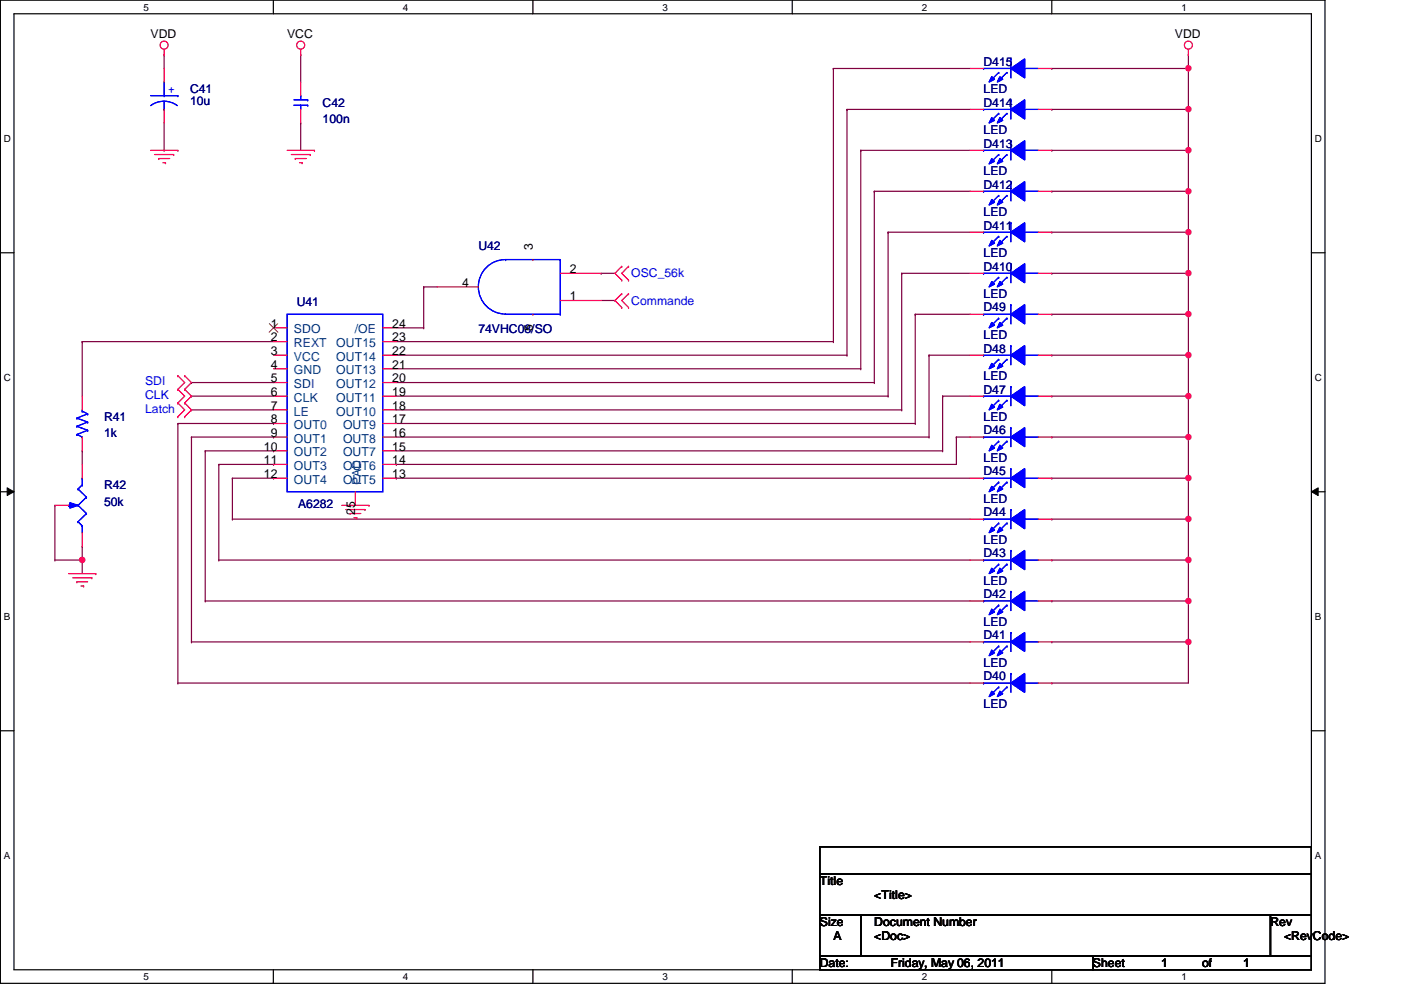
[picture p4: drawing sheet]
<svg xmlns="http://www.w3.org/2000/svg" width="297mm" height="210mm" viewBox="0 0 297 210" stroke-linecap="round" stroke-linejoin="round" font-family="sans-serif">
<g fill="none" stroke="#000" stroke-width=".25">
<path d="M.1 0h280.8v208.5h-280.8zM3 2.9h275v202.7h-275zM58 0v2.9M113 0v2.9M168 0v2.9M223 0v2.9M.1 53.6h2.9M278 53.6h2.9M.1 104.3h2.9M278 104.3h2.9M.1 154.9h2.9M278 154.9h2.9"/>
<path d="M58 205.6v2.9M113 205.6v2.9M168 205.6v2.9M223 205.6v2.9"/>
</g>
<path d="M1.5 103.4l1.5 .9-1.5 .8zM278 104.3l1.5-.9v1.7z" fill="#000"/>
<path d="M1.5 103.4l1.5 .9-1.5 .8zM278 104.3l1.5-.9v1.7z" fill="none" stroke="#000" stroke-width=".21"/>
<path d="M17.4 72.4h.1M17.4 72.4h40.6M17.4 72.4v11.6M17.4 95.6h.1M17.4 95.6v2.9M11.6 107.1h.1M11.6 118.7h.1M11.6 107.1v11.6M11.6 118.7h5.8M17.4 118.7h.1M17.4 118.7v2.9" fill="none" stroke="#800040" stroke-width=".25"/>
<circle cx="17.4" cy="118.7" r=".57" fill="#f0f"/>
<circle cx="17.4" cy="118.7" r=".57" fill="none" stroke="#f0f" stroke-width=".25"/>
<g fill="none" stroke="#800040" stroke-width=".25">
<path d="M223 14.5h.1M223 14.5h29M223 23.2h.1M223 23.2h29M252 23.2h.1M252 23.2v8.7M40.6 81.1h.1M40.6 84h.1M40.6 86.9h.1M40.6 81.1h17.4M40.6 84h17.4M40.6 86.9h17.4"/>
<path d="M17.4 115.9h.1M17.4 115.9v2.8"/>
</g>
<circle cx="252" cy="31.9" r=".56" fill="#f0f"/>
<circle cx="252" cy="31.9" r=".56" fill="none" stroke="#f0f" stroke-width=".25"/>
<circle cx="252" cy="23.2" r=".56" fill="#f0f"/>
<circle cx="252" cy="23.2" r=".56" fill="none" stroke="#f0f" stroke-width=".25"/>
<path d="M223 136.1h.1M223 136.1h29M252 136.1h.1M252 136.1v8.7h-29M223 144.8h.1" fill="none" stroke="#800040" stroke-width=".25"/>
<circle cx="252" cy="136.1" r=".56" fill="#f0f"/>
<circle cx="252" cy="136.1" r=".56" fill="none" stroke="#f0f" stroke-width=".25"/>
<path d="M223 118.7h.1M223 118.7h29M252 118.7h.1M252 118.7v8.7h-29M223 127.4h.1" fill="none" stroke="#800040" stroke-width=".25"/>
<circle cx="252" cy="118.7" r=".56" fill="#f0f"/>
<circle cx="252" cy="118.7" r=".56" fill="none" stroke="#f0f" stroke-width=".25"/>
<path d="M223 110.1h.1M223 110.1h29M252 110.1h.1M252 110.1v8.6" fill="none" stroke="#800040" stroke-width=".25"/>
<circle cx="252" cy="110" r=".56" fill="#f0f"/>
<circle cx="252" cy="110" r=".56" fill="none" stroke="#f0f" stroke-width=".25"/>
<path d="M223 101.4h.1M223 101.4h29M252 101.4h.1M252 101.4v8.7" fill="none" stroke="#800040" stroke-width=".25"/>
<circle cx="252" cy="101.3" r=".56" fill="#f0f"/>
<circle cx="252" cy="101.3" r=".56" fill="none" stroke="#f0f" stroke-width=".25"/>
<path d="M223 92.7h.1M223 92.7h29M252 92.7h.1M252 92.7v8.7" fill="none" stroke="#800040" stroke-width=".25"/>
<circle cx="252" cy="92.7" r=".56" fill="#f0f"/>
<circle cx="252" cy="92.7" r=".56" fill="none" stroke="#f0f" stroke-width=".25"/>
<path d="M223 84h.1M223 84h29M252 84h.1M252 84v8.7" fill="none" stroke="#800040" stroke-width=".25"/>
<circle cx="252" cy="84" r=".56" fill="#f0f"/>
<circle cx="252" cy="84" r=".56" fill="none" stroke="#f0f" stroke-width=".25"/>
<path d="M223 75.3h.1M223 75.3h29M252 75.3h.1M252 75.3v8.7" fill="none" stroke="#800040" stroke-width=".25"/>
<circle cx="252" cy="75.3" r=".56" fill="#f0f"/>
<circle cx="252" cy="75.3" r=".56" fill="none" stroke="#f0f" stroke-width=".25"/>
<path d="M223 66.6h.1M223 66.6h29M252 66.6h.1M252 66.6v8.7" fill="none" stroke="#800040" stroke-width=".25"/>
<circle cx="252" cy="66.6" r=".56" fill="#f0f"/>
<circle cx="252" cy="66.6" r=".56" fill="none" stroke="#f0f" stroke-width=".25"/>
<path d="M223 58h.1M223 58h29M252 58h.1M252 58v8.6" fill="none" stroke="#800040" stroke-width=".25"/>
<circle cx="252" cy="57.9" r=".56" fill="#f0f"/>
<circle cx="252" cy="57.9" r=".56" fill="none" stroke="#f0f" stroke-width=".25"/>
<path d="M223 49.2h.1M223 49.2h29M252 49.2h.1M252 49.2v8.8" fill="none" stroke="#800040" stroke-width=".25"/>
<circle cx="252" cy="49.2" r=".56" fill="#f0f"/>
<circle cx="252" cy="49.2" r=".56" fill="none" stroke="#f0f" stroke-width=".25"/>
<path d="M223 40.6h.1M223 40.6h29M252 40.6h.1M252 40.6v8.6" fill="none" stroke="#800040" stroke-width=".25"/>
<circle cx="252" cy="40.6" r=".56" fill="#f0f"/>
<circle cx="252" cy="40.6" r=".56" fill="none" stroke="#f0f" stroke-width=".25"/>
<g fill="none" stroke="#800040" stroke-width=".25">
<path d="M176.7 14.5h.1M176.7 14.5v57.9M176.7 14.5h29M179.6 23.2h.1M179.6 23.2h26.1M179.6 23.2v52.1M182.5 31.9h.1M182.5 31.9h23.2M182.5 31.9v46.3M223 31.9h.1M223 31.9h29M252 31.9h.1"/>
<path d="M252 31.9v8.7M185.4 40.6h.1M185.4 40.6v40.5M185.4 40.6h20.3M188.3 49.2h.1M188.3 49.2v34.8M188.3 49.2h17.4M191.2 58h.1M191.2 58v28.9M191.2 58h14.5M84 69.5h5.8M84 75.3h95.6"/>
<path d="M84 78.2h98.5M84 72.4h92.7M89.8 69.5h.1M89.8 60.8h.1M89.8 60.8v8.7M89.8 60.8h2.9M176.7 72.4h.1M179.6 75.3h.1M182.5 78.2h.1M194.1 66.6h.1M194.1 66.6v23.2M194.1 66.6h11.6"/>
<path d="M197 75.3h.1M197 75.3v17.4M197 75.3h8.7M37.7 89.8h.1M37.7 89.8v55M37.7 89.8h20.3M40.6 92.7h.1M40.6 92.7v43.4M40.6 92.7h17.4M43.5 95.6h.1M43.5 95.6v31.8M43.5 95.6h14.5"/>
<path d="M46.4 98.5h.1M46.4 98.5v20.2M46.4 98.5h11.6M58 89.8h.1M58 92.7h.1M58 95.6h.1M58 98.5h.1M84 98.5h.1M84 89.8h110.1M84 92.7h113M84 95.6h115.9M84 84h104.3"/>
<path d="M84 86.9h107.2M84 81.1h101.4M185.4 81.1h.1M188.3 84h.1M191.2 86.9h.1M194.1 89.8h.1M197 92.7h.1M199.9 95.6h.1M199.9 84h.1M199.9 84v11.6M199.9 84h5.8M202.8 92.7h.1"/>
<path d="M202.8 92.7h2.9M202.8 92.7v5.8h-118.8M46.4 118.7h.1M46.4 118.7h159.3M49.3 110.1h.1M49.3 101.4h.1M49.3 110.1h156.4M49.3 101.4v8.7M49.3 101.4h8.7M58 101.4h.1M84 101.4h.1M84 101.4h121.7"/>
<path d="M40.6 136.1h.1M40.6 136.1h165.1M43.5 127.4h.1M43.5 127.4h162.2M252 127.4h.1M252 127.4v8.7M37.7 144.8h.1M37.7 144.8h168"/>
</g>
<circle cx="252" cy="127.4" r=".56" fill="#f0f"/>
<circle cx="252" cy="127.4" r=".56" fill="none" stroke="#f0f" stroke-width=".25"/>
<path d="M252 11.6h.1M252 14.5h.1M252 11.6v11.6" fill="none" stroke="#800040" stroke-width=".25"/>
<circle cx="252" cy="14.5" r=".56" fill="#f0f"/>
<circle cx="252" cy="14.5" r=".56" fill="none" stroke="#f0f" stroke-width=".25"/>
<path d="M34.8 11.6h.1M34.8 11.6v2.9M63.8 11.6h.1M63.8 11.6v5.8M34.8 31.9h.1M34.8 26.1v5.8M63.8 26.1h.1M63.8 26.1v5.8M127.5 58h.1M127.5 58h2.9M127.5 63.7h2.9M130.4 63.7h.1" fill="none" stroke="#800040" stroke-width=".25"/>
<g fill="none" stroke="#f00" stroke-width=".25">
<path d="M34.8 11.6h.1M34.8 10.5v1.1M63.8 11.6h.1M63.8 10.5v1.1M252 11.6h.1M252 10.5v1.1M31.9 31.9h5.8M32.8 32.8h4M33.7 33.6h.1M33.7 33.6h2.3M34.5 34.5h.6M35.1 34.5h.1"/>
<path d="M36.8 32.8h.1M37.7 31.9h.1M60.9 31.9h5.8M61.8 32.8h4M62.6 33.6h.1M62.6 33.6h2.3M63.5 34.5h.5M64 34.5h.1M65.8 32.8h.1M66.7 31.9h.1M131.8 56.5h.1M131.8 59.4h.1"/>
<path d="M131.8 56.5l-1.4 1.5 1.4 1.4M133.3 59.4h.1M133.3 56.5h.1M133.3 56.5l-1.5 1.5 1.5 1.4M37.7 79.7h.1M37.7 79.7l1.5 1.4-1.5 1.4M39.2 79.7h.1M39.2 79.7l1.4 1.4-1.4 1.4M131.8 62.3h.1M131.8 65.2h.1M131.8 62.3l-1.4 1.4 1.4 1.5M133.3 65.2h.1"/>
<path d="M133.3 62.3h.1M133.3 62.3l-1.5 1.4 1.5 1.5M37.7 82.5h.1M37.7 85.4h.1M37.7 88.3h.1M37.7 82.5l1.5 1.5-1.5 1.4M37.7 85.4l1.5 1.5-1.5 1.4M39.2 82.5h.1M39.2 85.4h.1M39.2 88.3h.1M39.2 82.5l1.4 1.5-1.4 1.4M39.2 85.4l1.4 1.5-1.4 1.4"/>
<path d="M72.5 107.1h5.7M73.3 108h4.1M74.2 108.9h.1M74.2 108.9h2.3M75.1 109.8h.5M75.6 109.8h.1M77.4 108h.1M78.2 107.1h.1M14.6 121.6h5.7M15.4 122.5h4.1M16.3 123.4h.1M16.3 123.4h2.3"/>
<path d="M17.1 124.2h.6M17.7 124.2h.1M19.5 122.5h.1M20.3 121.6h.1"/>
<circle cx="34.8" cy="9.6" r=".85"/>
<circle cx="63.7" cy="9.6" r=".85"/>
<circle cx="252" cy="9.6" r=".85"/>
</g>
<path d="M173.8 179.5h104.2v5.8h-104.2zM173.8 185.3h104.2v8.7h-104.2zM173.8 194h8.7v8.7h-8.7zM182.5 194h86.9v8.7h-86.9zM269.4 194h8.6v8.7h-8.6zM173.8 202.7h57.9v2.9h-57.9zM231.7 202.7h46.3v2.9h-46.3z" fill="none" stroke="#000" stroke-width=".25"/>
<path d="M14.8 106.6l1.7 .5-1.7 .6z" fill="#00f"/>
<g fill="none" stroke="#00f" stroke-width=".25">
<path d="M14.6 107.1h.1M14.6 107.1h.5M14.8 106.6l1.7 .5-1.7 .6zM16.5 110.6h.1M16.5 107.1h.1M16.5 103.7h.1M16.5 110.6l.9 .9M16.5 107.1l1.8 1.8M16.5 103.7l1.8 1.7M17.4 111.5h.1M17.4 102.8h.1M17.4 101.4h.1"/>
<path d="M17.4 101.4v1.4M17.4 111.5v1.4M17.4 102.8l-.9 .9M18.3 108.9h.1M18.3 105.4h.1M18.3 108.9l-1.8 1.7M18.3 105.4l-1.8 1.7"/>
</g>
<path d="M14.8 106.6l1.7 .5-1.7 .6z" fill="#00f"/>
<g fill="none" stroke="#00f" stroke-width=".25">
<path d="M208.5 14.5h.1M208.5 14.5h5.8M214.3 12.5h.1M214.3 12.5v4M217.3 14.5h.1M217.3 14.5h2.8M107.2 55h.1M107.2 55a5.7 5.7 0 0 0-5.8 5.9v-.1a5.8 5.8 0 0 0 5.8 5.8M107.2 55h11.6M118.8 55h.1M118.8 55v11.6M107.2 66.6h11.6"/>
<path d="M118.8 66.6h.1M14.6 107.1h.1M14.6 107.1h.5M14.8 106.6l1.7 .5-1.7 .6zM16.5 110.6h.1M16.5 107.1h.1M16.5 103.7h.1M16.5 110.6l.9 .9M16.5 107.1l1.8 1.8M16.5 103.7l1.8 1.7M17.4 111.5h.1M17.4 102.8h.1"/>
<path d="M17.4 101.4h.1M17.4 101.4v1.4M17.4 111.5v1.4M17.4 102.8l-.9 .9M18.3 108.9h.1M18.3 105.4h.1M18.3 108.9l-1.8 1.7M18.3 105.4l-1.8 1.7"/>
</g>
<path d="M113 55h.1M118.8 58h8.7M92.7 60.8h8.7M113 66.6h.1M118.8 63.7h8.7M17.4 98.5v2.9M11.6 107.1h3M17.4 112.9v3" fill="none" stroke="#f00" stroke-width=".25"/>
<path d="M214.3 14.5l3-2v4z" fill-rule="evenodd" fill="#00f"/>
<path d="M214.3 14.5l3-2v4z" fill="none" stroke="#00f" stroke-width=".25"/>
<path d="M210.3 16.3l.6 .5-1.2 .6z" fill-rule="evenodd" fill="#00f"/>
<path d="M210.3 16.3l.6 .5-1.2 .6z" fill="none" stroke="#00f" stroke-width=".25"/>
<path d="M212 16.3l.6 .5-1.1 .6z" fill-rule="evenodd" fill="#00f"/>
<path d="M208.5 14.5h.1M208.5 14.5h5.8M211.7 15.4h.1M211.7 15.4l-1.7 1.7M212 16.3l.6 .5-1.1 .6zM213.5 15.4h.1M213.5 15.4l-1.8 1.7M214.3 12.5h.1M214.3 12.5v4M217.3 14.5h.1M217.3 14.5h2.8" fill="none" stroke="#00f" stroke-width=".25"/>
<path d="M214.3 14.5l3-2v4z" fill-rule="evenodd" fill="#00f"/>
<path d="M214.3 14.5l3-2v4z" fill="none" stroke="#00f" stroke-width=".25"/>
<path d="M210.3 16.3l.6 .5-1.2 .6z" fill-rule="evenodd" fill="#00f"/>
<path d="M210.3 16.3l.6 .5-1.2 .6z" fill="none" stroke="#00f" stroke-width=".25"/>
<path d="M212 16.3l.6 .5-1.1 .6z" fill-rule="evenodd" fill="#00f"/>
<path d="M211.7 15.4h.1M211.7 15.4l-1.7 1.7M212 16.3l.6 .5-1.1 .6zM213.5 15.4h.1M213.5 15.4l-1.8 1.7M214.3 38.5h.1M214.3 38.5v4.1M208.5 40.6h.1M208.5 40.6h5.8M217.3 40.6h.1M217.3 40.6h2.8M60.9 66.6h20.2v37.7h-20.2z" fill="none" stroke="#00f" stroke-width=".25"/>
<g fill="none" stroke="#f00" stroke-width=".25">
<path d="M205.7 14.5h2.8M220.1 14.5h2.9M58 69.5h2.9M58 72.4h2.9M58 75.3h2.9M58 78.2h2.9M81.1 69.5h2.9M81.1 72.4h2.9M81.1 75.3h2.9M81.1 78.2h2.9M58 81.1h2.9M58 84h2.9"/>
<path d="M58 86.9h2.9M58 89.8h2.9M58 92.7h2.9M58 95.6h2.9M58 98.5h2.9M81.1 81.1h2.9M81.1 84h2.9M81.1 86.9h2.9M81.1 89.8h2.9M81.1 92.7h2.9M81.1 95.6h2.9M81.1 98.5h2.9"/>
<path d="M58 101.4h2.9M75.3 104.3v2.8M81.1 101.4h2.9"/>
</g>
<path d="M57.1 68.6l1.8 1.8M58.9 68.6l-1.8 1.8" fill="none" stroke="#804000" stroke-width=".21"/>
<path d="M214.3 40.6l3-2.1v4.1z" fill-rule="evenodd" fill="#00f"/>
<path d="M214.3 40.6l3-2.1v4.1z" fill="none" stroke="#00f" stroke-width=".25"/>
<path d="M210.3 42.3l.6 .6-1.2 .6z" fill-rule="evenodd" fill="#00f"/>
<path d="M210.3 42.3l.6 .6-1.2 .6z" fill="none" stroke="#00f" stroke-width=".25"/>
<path d="M212 42.3l.6 .6-1.1 .6z" fill-rule="evenodd" fill="#00f"/>
<path d="M214.3 38.5h.1M214.3 38.5v4.1M208.5 40.6h.1M208.5 40.6h5.8M211.7 41.4h.1M211.7 41.4l-1.7 1.8M212 42.3l.6 .6-1.1 .6zM213.5 41.4h.1M213.5 41.4l-1.8 1.8M217.3 40.6h.1M217.3 40.6h2.8" fill="none" stroke="#00f" stroke-width=".25"/>
<path d="M214.3 40.6l3-2.1v4.1z" fill-rule="evenodd" fill="#00f"/>
<path d="M214.3 40.6l3-2.1v4.1z" fill="none" stroke="#00f" stroke-width=".25"/>
<path d="M210.3 42.3l.6 .6-1.2 .6z" fill-rule="evenodd" fill="#00f"/>
<path d="M210.3 42.3l.6 .6-1.2 .6z" fill="none" stroke="#00f" stroke-width=".25"/>
<path d="M212 42.3l.6 .6-1.1 .6z" fill-rule="evenodd" fill="#00f"/>
<path d="M211.7 41.4h.1M211.7 41.4l-1.7 1.8M212 42.3l.6 .6-1.1 .6zM213.5 41.4h.1M213.5 41.4l-1.8 1.8M208.5 66.6h.1M208.5 66.6h5.8M214.3 64.6h.1M214.3 64.6v4.1M217.3 66.6h.1M217.3 66.6h2.8" fill="none" stroke="#00f" stroke-width=".25"/>
<path d="M205.7 40.6h2.8M220.1 40.6h2.9" fill="none" stroke="#f00" stroke-width=".25"/>
<path d="M214.3 66.6l3-2v4.1z" fill-rule="evenodd" fill="#00f"/>
<path d="M214.3 66.6l3-2v4.1z" fill="none" stroke="#00f" stroke-width=".25"/>
<path d="M210.3 68.4l.6 .6-1.2 .5z" fill-rule="evenodd" fill="#00f"/>
<path d="M210.3 68.4l.6 .6-1.2 .5z" fill="none" stroke="#00f" stroke-width=".25"/>
<path d="M212 68.4l.6 .6-1.1 .5z" fill-rule="evenodd" fill="#00f"/>
<path d="M208.5 66.6h.1M208.5 66.6h5.8M211.7 67.5h.1M211.7 67.5l-1.7 1.7M212 68.4l.6 .6-1.1 .5zM213.5 67.5h.1M213.5 67.5l-1.8 1.7M214.3 64.6h.1M214.3 64.6v4.1M217.3 66.6h.1M217.3 66.6h2.8" fill="none" stroke="#00f" stroke-width=".25"/>
<path d="M214.3 66.6l3-2v4.1z" fill-rule="evenodd" fill="#00f"/>
<path d="M214.3 66.6l3-2v4.1z" fill="none" stroke="#00f" stroke-width=".25"/>
<path d="M210.3 68.4l.6 .6-1.2 .5z" fill-rule="evenodd" fill="#00f"/>
<path d="M210.3 68.4l.6 .6-1.2 .5z" fill="none" stroke="#00f" stroke-width=".25"/>
<path d="M212 68.4l.6 .6-1.1 .5z" fill-rule="evenodd" fill="#00f"/>
<path d="M211.7 67.5h.1M211.7 67.5l-1.7 1.7M212 68.4l.6 .6-1.1 .5zM213.5 67.5h.1M213.5 67.5l-1.8 1.7M208.5 144.8h.1M208.5 144.8h5.8M214.3 142.8h.1M214.3 142.8v4M217.3 144.8h.1M217.3 144.8h2.8" fill="none" stroke="#00f" stroke-width=".25"/>
<path d="M205.7 66.6h2.8M220.1 66.6h2.9" fill="none" stroke="#f00" stroke-width=".25"/>
<path d="M214.3 144.8l3-2v4z" fill-rule="evenodd" fill="#00f"/>
<path d="M214.3 144.8l3-2v4z" fill="none" stroke="#00f" stroke-width=".25"/>
<path d="M210.3 146.6l.6 .5-1.2 .6z" fill-rule="evenodd" fill="#00f"/>
<path d="M210.3 146.6l.6 .5-1.2 .6z" fill="none" stroke="#00f" stroke-width=".25"/>
<path d="M212 146.6l.6 .5-1.1 .6z" fill-rule="evenodd" fill="#00f"/>
<path d="M208.5 144.8h.1M208.5 144.8h5.8M211.7 145.7h.1M211.7 145.7l-1.7 1.7M212 146.6l.6 .5-1.1 .6zM213.5 145.7h.1M213.5 145.7l-1.8 1.7M214.3 142.8h.1M214.3 142.8v4M217.3 144.8h.1M217.3 144.8h2.8" fill="none" stroke="#00f" stroke-width=".25"/>
<path d="M214.3 144.8l3-2v4z" fill-rule="evenodd" fill="#00f"/>
<path d="M214.3 144.8l3-2v4z" fill="none" stroke="#00f" stroke-width=".25"/>
<path d="M210.3 146.6l.6 .5-1.2 .6z" fill-rule="evenodd" fill="#00f"/>
<path d="M210.3 146.6l.6 .5-1.2 .6z" fill="none" stroke="#00f" stroke-width=".25"/>
<path d="M212 146.6l.6 .5-1.1 .6z" fill-rule="evenodd" fill="#00f"/>
<path d="M208.5 110.1h.1M208.5 110.1h5.8M214.3 108h.1M214.3 108v4.1M217.3 110.1h.1M217.3 110.1h2.8M211.7 145.7h.1M211.7 145.7l-1.7 1.7M212 146.6l.6 .5-1.1 .6zM213.5 145.7h.1M213.5 145.7l-1.8 1.7" fill="none" stroke="#00f" stroke-width=".25"/>
<path d="M205.7 144.8h2.8M220.1 144.8h2.9" fill="none" stroke="#f00" stroke-width=".25"/>
<path d="M214.3 110.1l3-2.1v4.1z" fill-rule="evenodd" fill="#00f"/>
<path d="M214.3 110.1l3-2.1v4.1z" fill="none" stroke="#00f" stroke-width=".25"/>
<path d="M210.3 111.8l.6 .6-1.2 .5z" fill-rule="evenodd" fill="#00f"/>
<path d="M210.3 111.8l.6 .6-1.2 .5z" fill="none" stroke="#00f" stroke-width=".25"/>
<path d="M212 111.8l.6 .6-1.1 .5z" fill-rule="evenodd" fill="#00f"/>
<path d="M208.5 110.1h.1M208.5 110.1h5.8M211.7 110.9h.1M211.7 110.9l-1.7 1.7M212 111.8l.6 .6-1.1 .5zM213.5 110.9h.1M213.5 110.9l-1.8 1.7M214.3 108h.1M214.3 108v4.1M217.3 110.1h.1M217.3 110.1h2.8" fill="none" stroke="#00f" stroke-width=".25"/>
<path d="M214.3 110.1l3-2.1v4.1z" fill-rule="evenodd" fill="#00f"/>
<path d="M214.3 110.1l3-2.1v4.1z" fill="none" stroke="#00f" stroke-width=".25"/>
<path d="M210.3 111.8l.6 .6-1.2 .5z" fill-rule="evenodd" fill="#00f"/>
<path d="M210.3 111.8l.6 .6-1.2 .5z" fill="none" stroke="#00f" stroke-width=".25"/>
<path d="M212 111.8l.6 .6-1.1 .5z" fill-rule="evenodd" fill="#00f"/>
<path d="M211.7 110.9h.1M211.7 110.9l-1.7 1.7M212 111.8l.6 .6-1.1 .5zM213.5 110.9h.1M213.5 110.9l-1.8 1.7M208.5 136.1h.1M208.5 136.1h5.8M214.3 134.1h.1M214.3 134.1v4M217.3 136.1h.1M217.3 136.1h2.8" fill="none" stroke="#00f" stroke-width=".25"/>
<path d="M205.7 110.1h2.8M220.1 110.1h2.9" fill="none" stroke="#f00" stroke-width=".25"/>
<path d="M214.3 136.1l3-2v4z" fill-rule="evenodd" fill="#00f"/>
<path d="M214.3 136.1l3-2v4z" fill="none" stroke="#00f" stroke-width=".25"/>
<path d="M210.3 137.8l.6 .6-1.2 .6z" fill-rule="evenodd" fill="#00f"/>
<path d="M210.3 137.8l.6 .6-1.2 .6z" fill="none" stroke="#00f" stroke-width=".25"/>
<path d="M212 137.8l.6 .6-1.1 .6z" fill-rule="evenodd" fill="#00f"/>
<path d="M208.5 136.1h.1M208.5 136.1h5.8M211.7 137h.1M211.7 137l-1.7 1.7M212 137.8l.6 .6-1.1 .6zM213.5 137h.1M213.5 137l-1.8 1.7M214.3 134.1h.1M214.3 134.1v4M217.3 136.1h.1M217.3 136.1h2.8" fill="none" stroke="#00f" stroke-width=".25"/>
<path d="M214.3 136.1l3-2v4z" fill-rule="evenodd" fill="#00f"/>
<path d="M214.3 136.1l3-2v4z" fill="none" stroke="#00f" stroke-width=".25"/>
<path d="M210.3 137.8l.6 .6-1.2 .6z" fill-rule="evenodd" fill="#00f"/>
<path d="M210.3 137.8l.6 .6-1.2 .6z" fill="none" stroke="#00f" stroke-width=".25"/>
<path d="M212 137.8l.6 .6-1.1 .6z" fill-rule="evenodd" fill="#00f"/>
<g fill="none" stroke="#00f" stroke-width=".25">
<path d="M34.8 17.4v2.9M31.9 20.3h5.8M34.8 23.2h.1M34.8 20.3h.1M34.8 21.5l1.5 .2 1.3 .7M34.8 21.5l-1.5 .2-1.3 .7M34.8 21.5v1.7M37.7 20.3h.1M62.3 22.3h2.9M62.3 21.2h2.9M63.8 20.3h.1M63.8 22.3h.1"/>
<path d="M63.8 20.3v.9M63.8 22.3v.9M65.2 22.3h.1M65.2 21.2h.1M208.5 23.2h.1M208.5 23.2h5.8M214.3 21.2h.1M214.3 21.2v4M217.3 23.2h.1M217.3 23.2h2.8M211.7 137h.1M211.7 137l-1.7 1.7"/>
<path d="M212 137.8l.6 .6-1.1 .6zM213.5 137h.1M213.5 137l-1.8 1.7"/>
</g>
<path d="M34.8 14.5v2.9M63.8 17.4v2.9M34.8 23.2v2.9M63.8 23.2v2.9M205.7 136.1h2.8M220.1 136.1h2.9" fill="none" stroke="#f00" stroke-width=".25"/>
<path d="M214.3 23.2l3-2v4z" fill-rule="evenodd" fill="#00f"/>
<path d="M214.3 23.2l3-2v4z" fill="none" stroke="#00f" stroke-width=".25"/>
<path d="M210.3 24.9l.6 .6-1.2 .6z" fill-rule="evenodd" fill="#00f"/>
<path d="M210.3 24.9l.6 .6-1.2 .6z" fill="none" stroke="#00f" stroke-width=".25"/>
<path d="M212 24.9l.6 .6-1.1 .6z" fill-rule="evenodd" fill="#00f"/>
<path d="M208.5 23.2h.1M208.5 23.2h5.8M211.7 24h.1M211.7 24l-1.7 1.8M212 24.9l.6 .6-1.1 .6zM213.5 24h.1M213.5 24l-1.8 1.8M214.3 21.2h.1M214.3 21.2v4M217.3 23.2h.1M217.3 23.2h2.8" fill="none" stroke="#00f" stroke-width=".25"/>
<path d="M214.3 23.2l3-2v4z" fill-rule="evenodd" fill="#00f"/>
<path d="M214.3 23.2l3-2v4z" fill="none" stroke="#00f" stroke-width=".25"/>
<path d="M210.3 24.9l.6 .6-1.2 .6z" fill-rule="evenodd" fill="#00f"/>
<path d="M210.3 24.9l.6 .6-1.2 .6z" fill="none" stroke="#00f" stroke-width=".25"/>
<path d="M212 24.9l.6 .6-1.1 .6z" fill-rule="evenodd" fill="#00f"/>
<path d="M211.7 24h.1M211.7 24l-1.7 1.8M212 24.9l.6 .6-1.1 .6zM213.5 24h.1M213.5 24l-1.8 1.8M208.5 49.2h.1M208.5 49.2h5.8M214.3 47.2h.1M214.3 47.2v4.1M217.3 49.2h.1M217.3 49.2h2.8" fill="none" stroke="#00f" stroke-width=".25"/>
<path d="M205.7 23.2h2.8M220.1 23.2h2.9" fill="none" stroke="#f00" stroke-width=".25"/>
<path d="M214.3 49.2l3-2v4.1z" fill-rule="evenodd" fill="#00f"/>
<path d="M214.3 49.2l3-2v4.1z" fill="none" stroke="#00f" stroke-width=".25"/>
<path d="M210.3 51l.6 .6-1.2 .6z" fill-rule="evenodd" fill="#00f"/>
<path d="M210.3 51l.6 .6-1.2 .6z" fill="none" stroke="#00f" stroke-width=".25"/>
<path d="M212 51l.6 .6-1.1 .6z" fill-rule="evenodd" fill="#00f"/>
<path d="M208.5 49.2h.1M208.5 49.2h5.8M211.7 50.1h.1M211.7 50.1l-1.7 1.8M212 51l.6 .6-1.1 .6zM213.5 50.1h.1M213.5 50.1l-1.8 1.8M214.3 47.2h.1M214.3 47.2v4.1M217.3 49.2h.1M217.3 49.2h2.8" fill="none" stroke="#00f" stroke-width=".25"/>
<path d="M214.3 49.2l3-2v4.1z" fill-rule="evenodd" fill="#00f"/>
<path d="M214.3 49.2l3-2v4.1z" fill="none" stroke="#00f" stroke-width=".25"/>
<path d="M210.3 51l.6 .6-1.2 .6z" fill-rule="evenodd" fill="#00f"/>
<path d="M210.3 51l.6 .6-1.2 .6z" fill="none" stroke="#00f" stroke-width=".25"/>
<path d="M212 51l.6 .6-1.1 .6z" fill-rule="evenodd" fill="#00f"/>
<path d="M211.7 50.1h.1M211.7 50.1l-1.7 1.8M212 51l.6 .6-1.1 .6zM213.5 50.1h.1M213.5 50.1l-1.8 1.8M208.5 75.3h.1M208.5 75.3h5.8M214.3 73.3h.1M214.3 73.3v4M217.3 75.3h.1M217.3 75.3h2.8" fill="none" stroke="#00f" stroke-width=".25"/>
<path d="M205.7 49.2h2.8M220.1 49.2h2.9" fill="none" stroke="#f00" stroke-width=".25"/>
<path d="M214.3 75.3l3-2v4z" fill-rule="evenodd" fill="#00f"/>
<path d="M214.3 75.3l3-2v4z" fill="none" stroke="#00f" stroke-width=".25"/>
<path d="M210.3 77l.6 .6-1.2 .6z" fill-rule="evenodd" fill="#00f"/>
<path d="M210.3 77l.6 .6-1.2 .6z" fill="none" stroke="#00f" stroke-width=".25"/>
<path d="M212 77l.6 .6-1.1 .6z" fill-rule="evenodd" fill="#00f"/>
<path d="M208.5 75.3h.1M208.5 75.3h5.8M211.7 76.2h.1M211.7 76.2l-1.7 1.7M212 77l.6 .6-1.1 .6zM213.5 76.2h.1M213.5 76.2l-1.8 1.7M214.3 73.3h.1M214.3 73.3v4M217.3 75.3h.1M217.3 75.3h2.8" fill="none" stroke="#00f" stroke-width=".25"/>
<path d="M214.3 75.3l3-2v4z" fill-rule="evenodd" fill="#00f"/>
<path d="M214.3 75.3l3-2v4z" fill="none" stroke="#00f" stroke-width=".25"/>
<path d="M210.3 77l.6 .6-1.2 .6z" fill-rule="evenodd" fill="#00f"/>
<path d="M210.3 77l.6 .6-1.2 .6z" fill="none" stroke="#00f" stroke-width=".25"/>
<path d="M212 77l.6 .6-1.1 .6z" fill-rule="evenodd" fill="#00f"/>
<path d="M211.7 76.2h.1M211.7 76.2l-1.7 1.7M212 77l.6 .6-1.1 .6zM213.5 76.2h.1M213.5 76.2l-1.8 1.7M208.5 92.7h.1M208.5 92.7h5.8M214.3 90.7h.1M214.3 90.7v4M217.3 92.7h.1M217.3 92.7h2.8" fill="none" stroke="#00f" stroke-width=".25"/>
<path d="M205.7 75.3h2.8M220.1 75.3h2.9" fill="none" stroke="#f00" stroke-width=".25"/>
<path d="M214.3 92.7l3-2v4z" fill-rule="evenodd" fill="#00f"/>
<path d="M214.3 92.7l3-2v4z" fill="none" stroke="#00f" stroke-width=".25"/>
<path d="M210.3 94.4l.6 .6-1.2 .6z" fill-rule="evenodd" fill="#00f"/>
<path d="M210.3 94.4l.6 .6-1.2 .6z" fill="none" stroke="#00f" stroke-width=".25"/>
<path d="M212 94.4l.6 .6-1.1 .6z" fill-rule="evenodd" fill="#00f"/>
<path d="M208.5 92.7h.1M208.5 92.7h5.8M211.7 93.6h.1M211.7 93.6l-1.7 1.7M212 94.4l.6 .6-1.1 .6zM213.5 93.6h.1M213.5 93.6l-1.8 1.7M214.3 90.7h.1M214.3 90.7v4M217.3 92.7h.1M217.3 92.7h2.8" fill="none" stroke="#00f" stroke-width=".25"/>
<path d="M214.3 92.7l3-2v4z" fill-rule="evenodd" fill="#00f"/>
<path d="M214.3 92.7l3-2v4z" fill="none" stroke="#00f" stroke-width=".25"/>
<path d="M210.3 94.4l.6 .6-1.2 .6z" fill-rule="evenodd" fill="#00f"/>
<path d="M210.3 94.4l.6 .6-1.2 .6z" fill="none" stroke="#00f" stroke-width=".25"/>
<path d="M212 94.4l.6 .6-1.1 .6z" fill-rule="evenodd" fill="#00f"/>
<path d="M211.7 93.6h.1M211.7 93.6l-1.7 1.7M212 94.4l.6 .6-1.1 .6zM213.5 93.6h.1M213.5 93.6l-1.8 1.7M208.5 118.7h.1M208.5 118.7h5.8M214.3 116.7h.1M214.3 116.7v4.1M217.3 118.7h.1M217.3 118.7h2.8" fill="none" stroke="#00f" stroke-width=".25"/>
<path d="M205.7 92.7h2.8M220.1 92.7h2.9" fill="none" stroke="#f00" stroke-width=".25"/>
<path d="M214.3 118.7l3-2v4.1z" fill-rule="evenodd" fill="#00f"/>
<path d="M214.3 118.7l3-2v4.1z" fill="none" stroke="#00f" stroke-width=".25"/>
<path d="M210.3 120.5l.6 .6-1.2 .5z" fill-rule="evenodd" fill="#00f"/>
<path d="M210.3 120.5l.6 .6-1.2 .5z" fill="none" stroke="#00f" stroke-width=".25"/>
<path d="M212 120.5l.6 .6-1.1 .5z" fill-rule="evenodd" fill="#00f"/>
<path d="M208.5 118.7h.1M208.5 118.7h5.8M211.7 119.6h.1M211.7 119.6l-1.7 1.8M213.5 119.6h.1M213.5 119.6l-1.8 1.8M214.3 116.7h.1M214.3 116.7v4.1M217.3 118.7h.1M217.3 118.7h2.8M212 120.5l.6 .6-1.1 .5z" fill="none" stroke="#00f" stroke-width=".25"/>
<path d="M214.3 118.7l3-2v4.1z" fill-rule="evenodd" fill="#00f"/>
<path d="M214.3 118.7l3-2v4.1z" fill="none" stroke="#00f" stroke-width=".25"/>
<path d="M210.3 120.5l.6 .6-1.2 .5z" fill-rule="evenodd" fill="#00f"/>
<path d="M210.3 120.5l.6 .6-1.2 .5z" fill="none" stroke="#00f" stroke-width=".25"/>
<path d="M212 120.5l.6 .6-1.1 .5z" fill-rule="evenodd" fill="#00f"/>
<g fill="none" stroke="#00f" stroke-width=".25">
<path d="M208.5 31.9h.1M208.5 31.9h5.8M214.3 29.8h.1M214.3 29.8v4.1M217.3 31.9h.1M217.3 31.9h2.8M16.3 88.6h.1M16.3 90.4h.1M16.3 92.1h.1M16.3 88.6l2.3 .9M16.3 90.4l2.3 .8M16.3 92.1l1.1 .6"/>
<path d="M17.4 92.7h.1M17.4 87.2h.1M17.4 87.2l1.2 .6M17.4 86.9v.3M18.6 87.8h.1M18.6 89.5h.1M18.6 91.2h.1M18.6 87.8l-2.3 .8M18.6 89.5l-2.3 .9M18.6 91.2l-2.3 .9M211.7 119.6h.1M211.7 119.6l-1.7 1.8"/>
<path d="M213.5 119.6h.1M213.5 119.6l-1.8 1.8M212 120.5l.6 .6-1.1 .5z"/>
</g>
<path d="M17.4 84v2.9M17.4 92.7v2.9M205.7 118.7h2.8M220.1 118.7h2.9" fill="none" stroke="#f00" stroke-width=".25"/>
<path d="M214.3 31.9l3-2.1v4.1z" fill-rule="evenodd" fill="#00f"/>
<path d="M214.3 31.9l3-2.1v4.1z" fill="none" stroke="#00f" stroke-width=".25"/>
<path d="M210.3 33.6l.6 .6-1.2 .6z" fill-rule="evenodd" fill="#00f"/>
<path d="M210.3 33.6l.6 .6-1.2 .6z" fill="none" stroke="#00f" stroke-width=".25"/>
<path d="M212 33.6l.6 .6-1.1 .6z" fill-rule="evenodd" fill="#00f"/>
<path d="M208.5 31.9h.1M208.5 31.9h5.8M211.7 32.8h.1M211.7 32.8l-1.7 1.7M212 33.6l.6 .6-1.1 .6zM213.5 32.8h.1M213.5 32.8l-1.8 1.7M214.3 29.8h.1M214.3 29.8v4.1M217.3 31.9h.1M217.3 31.9h2.8" fill="none" stroke="#00f" stroke-width=".25"/>
<path d="M214.3 31.9l3-2.1v4.1z" fill-rule="evenodd" fill="#00f"/>
<path d="M214.3 31.9l3-2.1v4.1z" fill="none" stroke="#00f" stroke-width=".25"/>
<path d="M210.3 33.6l.6 .6-1.2 .6z" fill-rule="evenodd" fill="#00f"/>
<path d="M210.3 33.6l.6 .6-1.2 .6z" fill="none" stroke="#00f" stroke-width=".25"/>
<path d="M212 33.6l.6 .6-1.1 .6z" fill-rule="evenodd" fill="#00f"/>
<path d="M211.7 32.8h.1M211.7 32.8l-1.7 1.7M212 33.6l.6 .6-1.1 .6zM213.5 32.8h.1M213.5 32.8l-1.8 1.7M208.5 58h.1M208.5 58h5.8M214.3 55.9h.1M214.3 55.9v4M217.3 58h.1M217.3 58h2.8" fill="none" stroke="#00f" stroke-width=".25"/>
<path d="M205.7 31.9h2.8M220.1 31.9h2.9" fill="none" stroke="#f00" stroke-width=".25"/>
<path d="M214.3 58l3-2.1v4z" fill-rule="evenodd" fill="#00f"/>
<path d="M214.3 58l3-2.1v4z" fill="none" stroke="#00f" stroke-width=".25"/>
<path d="M210.3 59.7l.6 .5-1.2 .6z" fill-rule="evenodd" fill="#00f"/>
<path d="M210.3 59.7l.6 .5-1.2 .6z" fill="none" stroke="#00f" stroke-width=".25"/>
<path d="M212 59.7l.6 .5-1.1 .6z" fill-rule="evenodd" fill="#00f"/>
<path d="M208.5 58h.1M208.5 58h5.8M211.7 58.8h.1M211.7 58.8l-1.7 1.7M212 59.7l.6 .5-1.1 .6zM213.5 58.8h.1M213.5 58.8l-1.8 1.7M214.3 55.9h.1M214.3 55.9v4M217.3 58h.1M217.3 58h2.8" fill="none" stroke="#00f" stroke-width=".25"/>
<path d="M214.3 58l3-2.1v4z" fill-rule="evenodd" fill="#00f"/>
<path d="M214.3 58l3-2.1v4z" fill="none" stroke="#00f" stroke-width=".25"/>
<path d="M210.3 59.7l.6 .5-1.2 .6z" fill-rule="evenodd" fill="#00f"/>
<path d="M210.3 59.7l.6 .5-1.2 .6z" fill="none" stroke="#00f" stroke-width=".25"/>
<path d="M212 59.7l.6 .5-1.1 .6z" fill-rule="evenodd" fill="#00f"/>
<path d="M211.7 58.8h.1M211.7 58.8l-1.7 1.7M212 59.7l.6 .5-1.1 .6zM213.5 58.8h.1M213.5 58.8l-1.8 1.7M208.5 84h.1M208.5 84h5.8M214.3 82h.1M214.3 82v4M217.3 84h.1M217.3 84h2.8" fill="none" stroke="#00f" stroke-width=".25"/>
<path d="M205.7 58h2.8M220.1 58h2.9" fill="none" stroke="#f00" stroke-width=".25"/>
<path d="M214.3 84l3-2v4z" fill-rule="evenodd" fill="#00f"/>
<path d="M214.3 84l3-2v4z" fill="none" stroke="#00f" stroke-width=".25"/>
<path d="M210.3 85.7l.6 .6-1.2 .6z" fill-rule="evenodd" fill="#00f"/>
<path d="M210.3 85.7l.6 .6-1.2 .6z" fill="none" stroke="#00f" stroke-width=".25"/>
<path d="M212 85.7l.6 .6-1.1 .6z" fill-rule="evenodd" fill="#00f"/>
<path d="M208.5 84h.1M208.5 84h5.8M211.7 84.9h.1M211.7 84.9l-1.7 1.7M212 85.7l.6 .6-1.1 .6zM213.5 84.9h.1M213.5 84.9l-1.8 1.7M214.3 82h.1M214.3 82v4M217.3 84h.1M217.3 84h2.8" fill="none" stroke="#00f" stroke-width=".25"/>
<path d="M214.3 84l3-2v4z" fill-rule="evenodd" fill="#00f"/>
<path d="M214.3 84l3-2v4z" fill="none" stroke="#00f" stroke-width=".25"/>
<path d="M210.3 85.7l.6 .6-1.2 .6z" fill-rule="evenodd" fill="#00f"/>
<path d="M210.3 85.7l.6 .6-1.2 .6z" fill="none" stroke="#00f" stroke-width=".25"/>
<path d="M212 85.7l.6 .6-1.1 .6z" fill-rule="evenodd" fill="#00f"/>
<path d="M211.7 84.9h.1M211.7 84.9l-1.7 1.7M212 85.7l.6 .6-1.1 .6zM213.5 84.9h.1M213.5 84.9l-1.8 1.7M214.3 99.4h.1M214.3 99.4v4M208.5 101.4h.1M208.5 101.4h5.8M217.3 101.4h.1M217.3 101.4h2.8" fill="none" stroke="#00f" stroke-width=".25"/>
<path d="M205.7 84h2.8M220.1 84h2.9" fill="none" stroke="#f00" stroke-width=".25"/>
<path d="M214.3 101.4l3-2v4z" fill-rule="evenodd" fill="#00f"/>
<path d="M214.3 101.4l3-2v4z" fill="none" stroke="#00f" stroke-width=".25"/>
<path d="M210.3 103.1l.6 .6-1.2 .6z" fill-rule="evenodd" fill="#00f"/>
<path d="M210.3 103.1l.6 .6-1.2 .6z" fill="none" stroke="#00f" stroke-width=".25"/>
<path d="M212 103.1l.6 .6-1.1 .6z" fill-rule="evenodd" fill="#00f"/>
<path d="M214.3 99.4h.1M214.3 99.4v4M208.5 101.4h.1M208.5 101.4h5.8M211.7 102.2h.1M211.7 102.2l-1.7 1.8M212 103.1l.6 .6-1.1 .6zM213.5 102.2h.1M213.5 102.2l-1.8 1.8M217.3 101.4h.1M217.3 101.4h2.8" fill="none" stroke="#00f" stroke-width=".25"/>
<path d="M214.3 101.4l3-2v4z" fill-rule="evenodd" fill="#00f"/>
<path d="M214.3 101.4l3-2v4z" fill="none" stroke="#00f" stroke-width=".25"/>
<path d="M210.3 103.1l.6 .6-1.2 .6z" fill-rule="evenodd" fill="#00f"/>
<path d="M210.3 103.1l.6 .6-1.2 .6z" fill="none" stroke="#00f" stroke-width=".25"/>
<path d="M212 103.1l.6 .6-1.1 .6z" fill-rule="evenodd" fill="#00f"/>
<path d="M211.7 102.2h.1M211.7 102.2l-1.7 1.8M212 103.1l.6 .6-1.1 .6zM213.5 102.2h.1M213.5 102.2l-1.8 1.8M208.5 127.4h.1M208.5 127.4h5.8M214.3 125.4h.1M214.3 125.4v4.1M217.3 127.4h.1M217.3 127.4h2.8" fill="none" stroke="#00f" stroke-width=".25"/>
<path d="M205.7 101.4h2.8M220.1 101.4h2.9" fill="none" stroke="#f00" stroke-width=".25"/>
<path d="M214.3 127.4l3-2v4.1z" fill-rule="evenodd" fill="#00f"/>
<path d="M214.3 127.4l3-2v4.1z" fill="none" stroke="#00f" stroke-width=".25"/>
<path d="M210.3 129.2l.6 .6-1.2 .5z" fill-rule="evenodd" fill="#00f"/>
<path d="M210.3 129.2l.6 .6-1.2 .5z" fill="none" stroke="#00f" stroke-width=".25"/>
<path d="M212 129.2l.6 .6-1.1 .5z" fill-rule="evenodd" fill="#00f"/>
<path d="M208.5 127.4h.1M208.5 127.4h5.8M211.7 128.3h.1M211.7 128.3l-1.7 1.7M212 129.2l.6 .6-1.1 .5zM213.5 128.3h.1M213.5 128.3l-1.8 1.7M214.3 125.4h.1M214.3 125.4v4.1M217.3 127.4h.1M217.3 127.4h2.8" fill="none" stroke="#00f" stroke-width=".25"/>
<path d="M214.3 127.4l3-2v4.1z" fill-rule="evenodd" fill="#00f"/>
<path d="M214.3 127.4l3-2v4.1z" fill="none" stroke="#00f" stroke-width=".25"/>
<path d="M210.3 129.2l.6 .6-1.2 .5z" fill-rule="evenodd" fill="#00f"/>
<path d="M210.3 129.2l.6 .6-1.2 .5z" fill="none" stroke="#00f" stroke-width=".25"/>
<path d="M212 129.2l.6 .6-1.1 .5z" fill-rule="evenodd" fill="#00f"/>
<path d="M211.7 128.3h.1M211.7 128.3l-1.7 1.7M212 129.2l.6 .6-1.1 .5zM213.5 128.3h.1M213.5 128.3l-1.8 1.7" fill="none" stroke="#00f" stroke-width=".25"/>
<path d="M205.7 127.4h2.8M220.1 127.4h2.9" fill="none" stroke="#f00" stroke-width=".25"/>
<circle cx="17.4" cy="118.7" r=".57" fill="#f0f"/>
<circle cx="17.4" cy="118.7" r=".57" fill="none" stroke="#f0f" stroke-width=".25"/>
<circle cx="252" cy="31.9" r=".56" fill="#f0f"/>
<circle cx="252" cy="31.9" r=".56" fill="none" stroke="#f0f" stroke-width=".25"/>
<circle cx="252" cy="23.2" r=".56" fill="#f0f"/>
<circle cx="252" cy="23.2" r=".56" fill="none" stroke="#f0f" stroke-width=".25"/>
<circle cx="252" cy="136.1" r=".56" fill="#f0f"/>
<circle cx="252" cy="136.1" r=".56" fill="none" stroke="#f0f" stroke-width=".25"/>
<circle cx="252" cy="118.7" r=".56" fill="#f0f"/>
<circle cx="252" cy="118.7" r=".56" fill="none" stroke="#f0f" stroke-width=".25"/>
<circle cx="252" cy="110" r=".56" fill="#f0f"/>
<circle cx="252" cy="110" r=".56" fill="none" stroke="#f0f" stroke-width=".25"/>
<circle cx="252" cy="101.3" r=".56" fill="#f0f"/>
<circle cx="252" cy="101.3" r=".56" fill="none" stroke="#f0f" stroke-width=".25"/>
<circle cx="252" cy="92.7" r=".56" fill="#f0f"/>
<circle cx="252" cy="92.7" r=".56" fill="none" stroke="#f0f" stroke-width=".25"/>
<circle cx="252" cy="84" r=".56" fill="#f0f"/>
<circle cx="252" cy="84" r=".56" fill="none" stroke="#f0f" stroke-width=".25"/>
<circle cx="252" cy="75.3" r=".56" fill="#f0f"/>
<circle cx="252" cy="75.3" r=".56" fill="none" stroke="#f0f" stroke-width=".25"/>
<circle cx="252" cy="66.6" r=".56" fill="#f0f"/>
<circle cx="252" cy="66.6" r=".56" fill="none" stroke="#f0f" stroke-width=".25"/>
<circle cx="252" cy="57.9" r=".56" fill="#f0f"/>
<circle cx="252" cy="57.9" r=".56" fill="none" stroke="#f0f" stroke-width=".25"/>
<circle cx="252" cy="49.2" r=".56" fill="#f0f"/>
<circle cx="252" cy="49.2" r=".56" fill="none" stroke="#f0f" stroke-width=".25"/>
<circle cx="252" cy="40.6" r=".56" fill="#f0f"/>
<circle cx="252" cy="40.6" r=".56" fill="none" stroke="#f0f" stroke-width=".25"/>
<circle cx="252" cy="127.4" r=".56" fill="#f0f"/>
<circle cx="252" cy="127.4" r=".56" fill="none" stroke="#f0f" stroke-width=".25"/>
<circle cx="252" cy="14.5" r=".56" fill="#f0f"/>
<circle cx="252" cy="14.5" r=".56" fill="none" stroke="#f0f" stroke-width=".25"/>
<g font-size="2.6">
<text x="31.9" y="8.1">VDD</text>
<text x="60.9" y="8.1">VCC</text>
<text x="249.1" y="8.1">VDD</text>
<text x="112.9" y="53" transform="rotate(-90 112.9 53)">3</text>
<text x="120.8" y="57.9">2</text>
<text x="98" y="60.8">4</text>
<text x="120.8" y="63.7">1</text>
<text x="57.4" y="69.5">1</text>
<text x="83.2" y="69.5">24</text>
<text x="112.9" y="70.1" transform="rotate(-90 112.9 70.1)">5</text>
<text x="57.4" y="72.4">2</text>
<text x="57.4" y="75.3">3</text>
<text x="83.2" y="72.4">23</text>
<text x="83.2" y="75.3">22</text>
<text x="57.4" y="78.1">4</text>
<text x="57.4" y="81.1">5</text>
<text x="57.4" y="83.9">6</text>
<text x="83.2" y="78.1">21</text>
<text x="83.2" y="81.1">20</text>
<text x="83.2" y="83.9">19</text>
<text x="57.4" y="86.9">7</text>
<text x="57.4" y="89.7">8</text>
<text x="83.2" y="86.9">18</text>
<text x="83.2" y="89.7">17</text>
<text x="56" y="95.5">10</text>
<text x="57.4" y="92.6">9</text>
<text x="83.2" y="92.6">16</text>
<text x="83.2" y="95.5">15</text>
<text x="56" y="98.4">11</text>
<text x="56" y="101.3">12</text>
<text x="83.2" y="98.4">14</text>
<text x="83.2" y="101.3">13</text>
<text x="75.3" y="109.2" transform="rotate(-90 75.3 109.2)">25</text>
<text x="173.8" y="187.7">Title</text>
<text x="185.4" y="190.6">&lt;Title&gt;</text>
<text x="173.8" y="196.3">Size</text>
<text x="185.4" y="196.3">Document Number</text>
<text x="269.4" y="196.3">Rev</text>
<text x="176.7" y="199.3">A</text>
<text x="185.4" y="199.3">&lt;Doc&gt;</text>
<text x="272.2" y="199.3">&lt;RevCode&gt;</text>
<text x="173.8" y="205.1">Date:</text>
<text x="188.8" y="205.1">Friday, May 06, 2011</text>
<text x="231.7" y="205.1">Sheet</text>
<text x="246.2" y="205.1">1</text>
<text x="254.9" y="205.1">of</text>
<text x="263.6" y="205.1">1</text>
</g>
<g font-size="2.6" fill="#000080">
<text x="208.5" y="13.9">D415</text>
<text x="40.3" y="19.7">C41</text>
<text x="40.3" y="22.4">10u</text>
<text x="68.4" y="22.6">C42</text>
<text x="208.5" y="19.7">LED</text>
<text x="208.5" y="22.6">D414</text>
<text x="68.4" y="26.1">100n</text>
<text x="208.5" y="28.4">LED</text>
<text x="208.5" y="31.3">D413</text>
<text x="208.5" y="40">D412</text>
<text x="208.5" y="37.1">LED</text>
<text x="208.5" y="45.8">LED</text>
<text x="101.4" y="53">U42</text>
<text x="208.5" y="48.7">D411</text>
<text x="208.5" y="54.5">LED</text>
<text x="208.5" y="57.4">D410</text>
<text x="62.9" y="64.9">U41</text>
<text x="208.5" y="63.2">LED</text>
<text x="101.4" y="70.7">74VHC08/SO</text>
<text x="208.5" y="66">D49</text>
<text x="208.5" y="71.8">LED</text>
<text x="208.5" y="74.8">D48</text>
<text x="208.5" y="80.5">LED</text>
<text x="208.5" y="83.4">D47</text>
<text x="22.1" y="89.2">R41</text>
<text x="208.5" y="89.2">LED</text>
<text x="22.1" y="92.7">1k</text>
<text x="208.5" y="92.1">D46</text>
<text x="208.5" y="97.9">LED</text>
<text x="208.5" y="100.8">D45</text>
<text x="22.1" y="103.7">R42</text>
<text x="22.1" y="107.2">50k</text>
<text x="63.2" y="107.7">A6282</text>
<text x="208.5" y="106.6">LED</text>
<text x="208.5" y="109.5">D44</text>
<text x="208.5" y="115.3">LED</text>
<text x="208.5" y="118.2">D43</text>
<text x="208.5" y="124">LED</text>
<text x="208.5" y="126.9">D42</text>
<text x="208.5" y="135.6">D41</text>
<text x="208.5" y="132.7">LED</text>
<text x="208.5" y="141.4">LED</text>
<text x="208.5" y="144.2">D40</text>
<text x="208.5" y="150">LED</text>
</g>
<g font-size="2.6" fill="#00f">
<text x="35.7" y="19.8">+</text>
<text x="133.9" y="58.8">OSC_56k</text>
<text x="133.9" y="64.6">Commande</text>
<text x="30.8" y="81.7">SDI</text>
<text x="30.8" y="84.6">CLK</text>
<text x="30.8" y="87.5">Latch</text>
</g>
<g font-size="2.6" fill="#004080">
<text x="62.3" y="70.7">SDO</text>
<text x="75.2" y="70.7">/OE</text>
<text x="62.3" y="73.6">REXT</text>
<text x="62.3" y="76.5">VCC</text>
<text x="71.3" y="73.6">OUT15</text>
<text x="71.3" y="76.5">OUT14</text>
<text x="62.3" y="79.4">GND</text>
<text x="62.3" y="82.3">SDI</text>
<text x="71.3" y="79.4">OUT13</text>
<text x="71.3" y="82.3">OUT12</text>
<text x="62.3" y="85.2">CLK</text>
<text x="62.3" y="88.1">LE</text>
<text x="71.3" y="85.2">OUT11</text>
<text x="71.3" y="88.1">OUT10</text>
<text x="62.3" y="91">OUT0</text>
<text x="62.3" y="93.9">OUT1</text>
<text x="72.7" y="91">OUT9</text>
<text x="72.7" y="93.9">OUT8</text>
<text x="62.3" y="96.8">OUT2</text>
<text x="62.3" y="99.7">OUT3</text>
<text x="72.7" y="96.8">OUT7</text>
<text x="72.7" y="99.7">OUT6</text>
<text x="62.3" y="102.6">OUT4</text>
<text x="72.7" y="102.6">OUT5</text>
<text x="76.6" y="102.8" transform="rotate(-90 76.6 102.8)">PAD</text>
</g>
<g font-size="2.1">
<text x="30.4" y="2.2">5</text>
<text x="85.4" y="2.2">4</text>
<text x="140.5" y="2.2">3</text>
<text x="195.4" y="2.2">2</text>
<text x="250.5" y="2.2">1</text>
<text x=".8" y="30.1">D</text>
<text x="278.8" y="30.1">D</text>
<text x=".8" y="80.8">C</text>
<text x="278.8" y="80.8">C</text>
<text x=".8" y="131.5">B</text>
<text x="278.8" y="131.5">B</text>
<text x=".8" y="182.2">A</text>
<text x="278.8" y="182.2">A</text>
<text x="30.4" y="207.8">5</text>
<text x="85.4" y="207.8">4</text>
<text x="140.5" y="207.8">3</text>
<text x="195.4" y="207.8">2</text>
<text x="250.5" y="207.8">1</text>
</g>
</svg>
